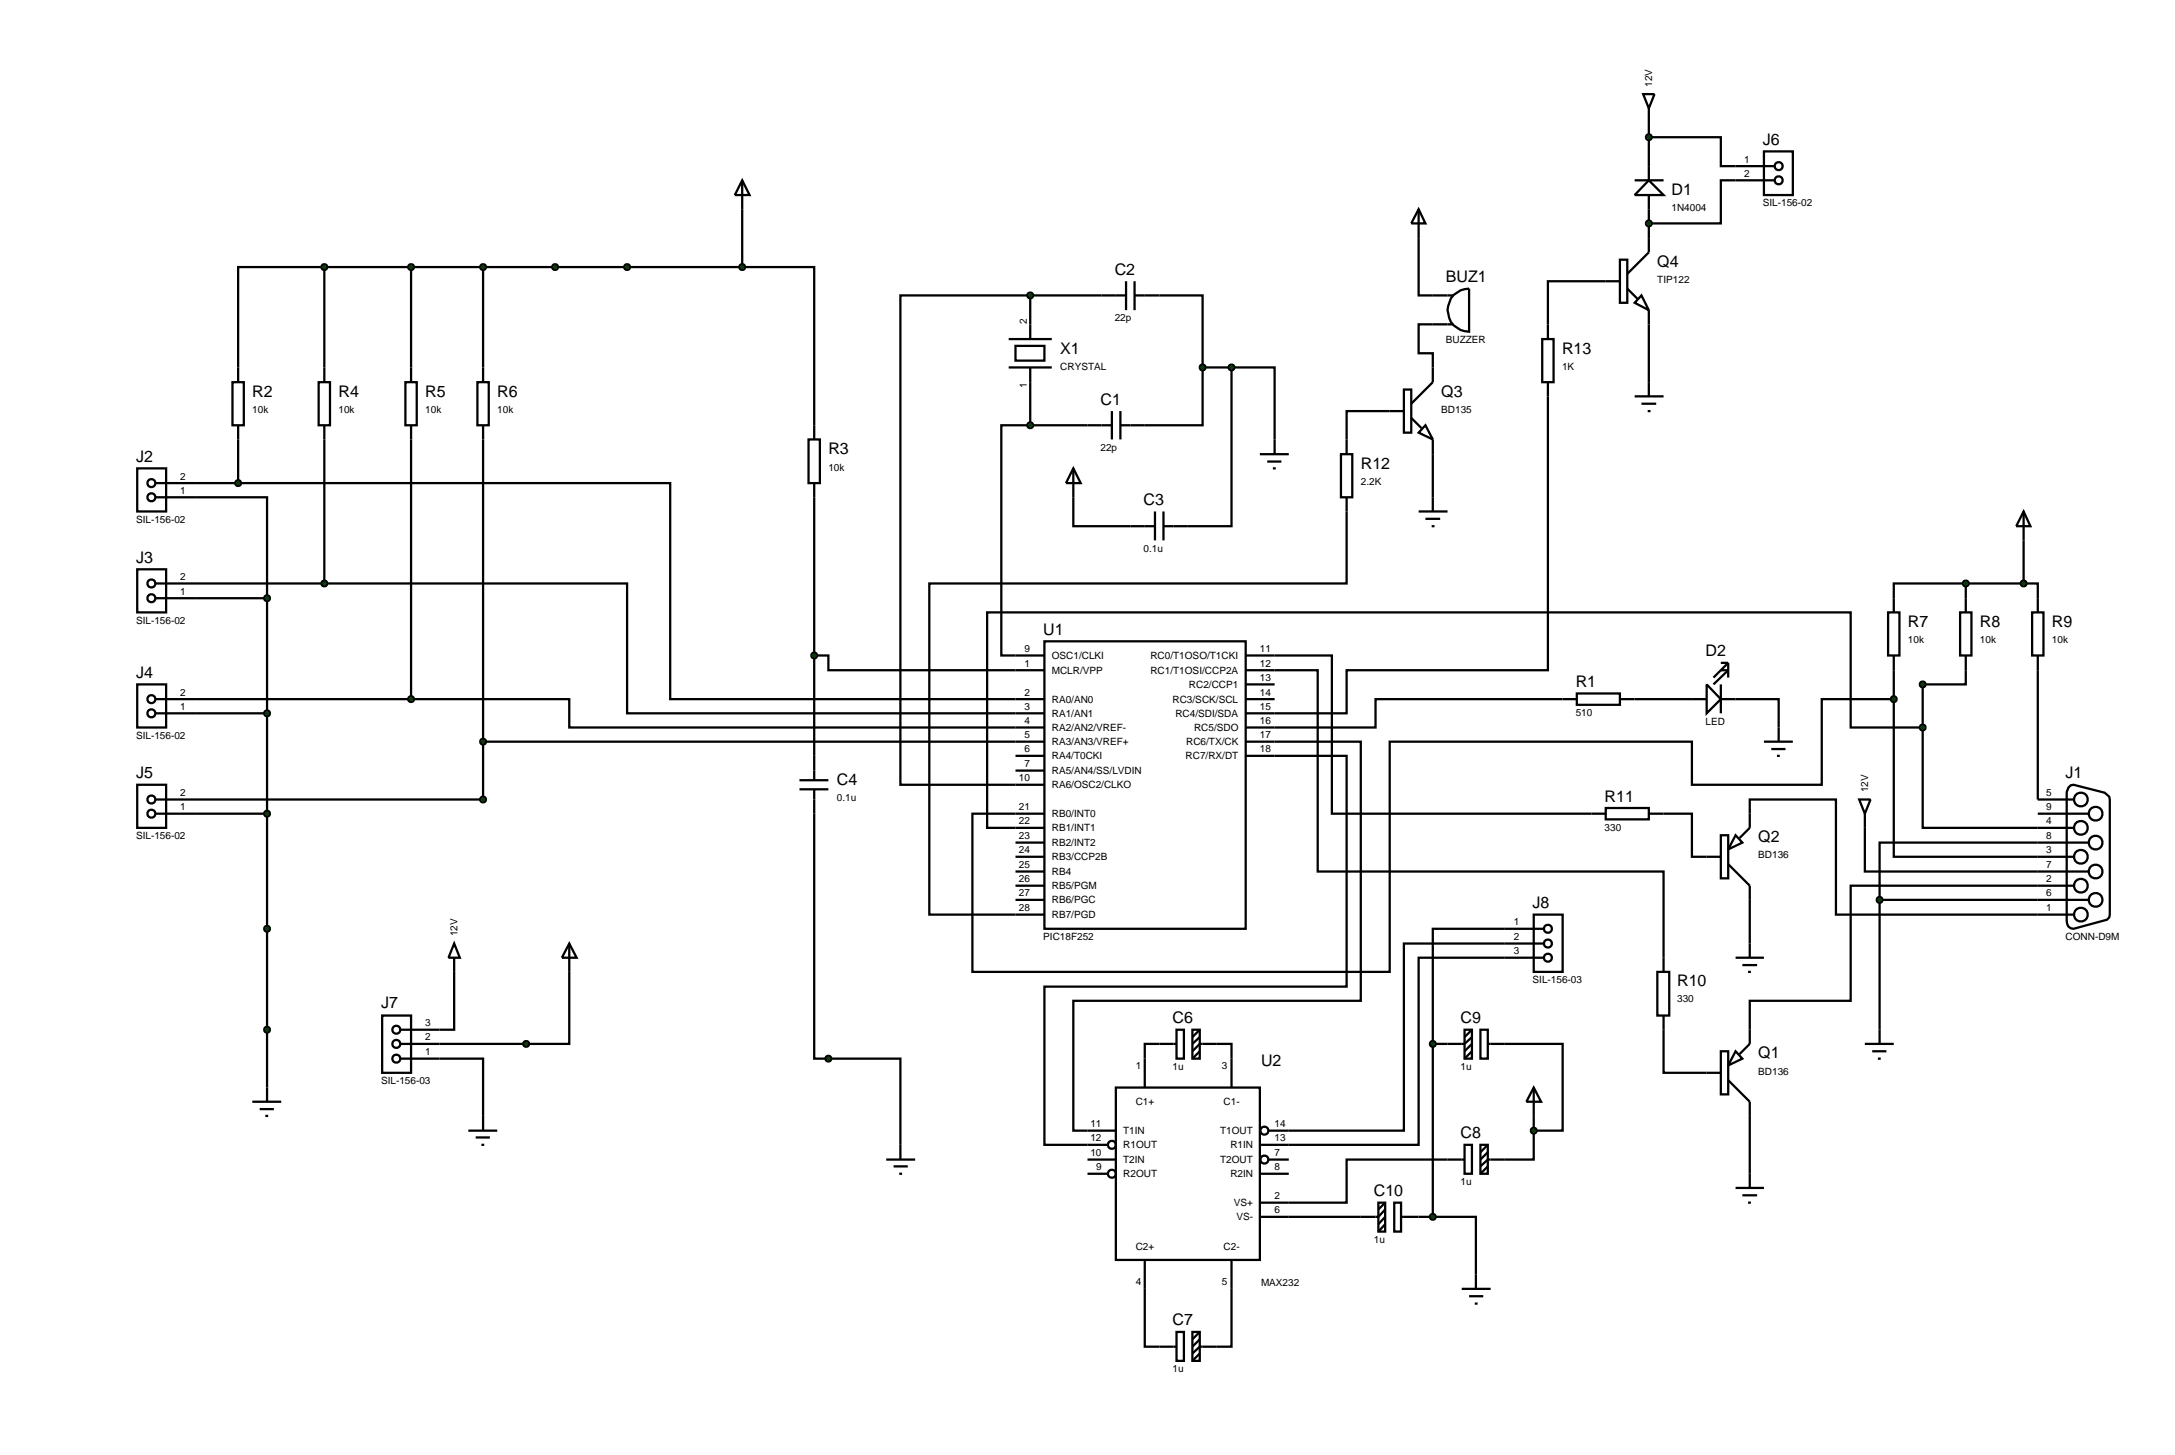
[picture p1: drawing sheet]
<svg xmlns="http://www.w3.org/2000/svg" width="384mm" height="257mm" viewBox="0 0 384 257" stroke-linecap="round" stroke-linejoin="round" font-family="sans-serif">
<g fill="none" stroke="#000" stroke-width=".4">
<path d="M130.9 36.9v10.2M288.3 31.8h5.1M290.8 24.2h12.7v5.1h2.6M290.8 31.8l2.6 2.6h-5.1zM290.8 21.7v10.1M290.8 34.4v7.6M306.1 31.8h-2.6v7.6h-12.7M57.2 47.1h-15.2v20.3M57.2 47.1v20.3M57.2 47.1h73.7M72.5 47.1v20.3M85.2 47.1v20.3"/>
<path d="M130.9 47.1h12.7v30.4M177.9 59.8h7.6M181.7 52.1h-22.9v86.3h20.3M181.7 52.1v7.7M181.7 52.1h12.6M204.5 52.1h7.6v12.7M250.2 42v10.1h2.5M252.7 57.2h-2.5v5.1h2.5v5.1l-3.8 3.8M283.2 49.6h-10.2v7.6M290.8 57.2v10.2M41 67.4h2v7.6h-2zM42 75v10.2"/>
<path d="M56.2 67.4h2v7.6h-2zM57.2 75v27.9M71.5 67.4h2v7.6h-2zM72.5 75v48.3M84.2 67.4h2v7.6h-2zM85.2 75v66h-50.8M142.6 77.5h2v7.7h-2zM177.9 64.8h7.6M179.1 61h5.1v2.6h-5.1zM181.7 75h-5.1v40.6h2.5M181.7 64.8v10.2M181.7 75h14.4"/>
<path d="M196.1 72.5v5M197.6 72.5v5M212.1 64.8v10.2h-14.5M212.1 64.8h5.1M217.2 64.8h7.6v12.7M217.2 64.8v28h-7.7M247.6 68.7h1.3v7.6h-1.3zM247.6 72.5h-10.1v5M248.9 73.7l1.8 1.8M251.4 75l1.3 2.5-2.5-1.2zM252.7 77.5v10.2M273 69.9v48.3h-35.5v7.6h-12.7"/>
<path d="M24.2 82.6h5.1v7.6h-5.1zM27.5 87.7h19.6v17.8M27.5 85.2h14.5M42 85.2h76.2v38.1h60.9M143.6 85.2v48.1M189.3 87.7v5.1h10.1M237.5 90.2v12.7h-73.6v58.4h15.2M356.9 95.3v7.6M34.4 105.5h12.7M34.4 102.9h22.8M47.1 105.5v88.8M57.2 102.9h53.4v22.9h68.5"/>
<path d="M143.6 115.6h2.5v2.6h33M224.8 115.6h10.1v27.9h48.3M224.8 118.2h7.6v35.5h61v15.2M303.5 118.2h1.3l-2.6 2.5M303.5 116.9h1.3M304.8 116.9l-2.6 2.6M304.8 116.9v2.6M334 118.2v5.1M346.7 118.2v2.5h-7.6v7.6M346.7 102.9h-12.7v2.6M346.7 102.9h10.2M346.7 102.9v2.6"/>
<path d="M356.9 102.9h2.5v2.6M359.4 118.2v22.8h6.3M34.4 125.8h12.7M34.4 123.3h38.1M72.5 123.3h27.9v5h78.7M85.2 130.8h93.9M224.8 130.8h15.2v45.7h-50.7v22.9h7.5M224.8 133.3h12.7v40.7h-53.3v27.9h11.1M275.6 123.3h-33v5h-17.8M288.3 123.3h12.7M301 120.7l2.5 2.6-2.5 2.5zM303.5 123.3h10.2v5"/>
<path d="M303.5 120.7v5.1M334 123.3v27.8h31.7M334 123.3h-12.7v15.1h-22.9v-7.6h-53.3v40.6h-73.6v-27.9h7.6M339.1 128.3v17.7h26.6M339.1 128.3h-12.7v-20.3h-152.3v38h5M364.8 138.9l.4-.4 .5-.1 5.5 1.4 .8 .7 .1 .5v20.3l-.1 .5-.4 .4-5.9 1.6a1.2 1.2 0 0 1-1.2-1.3v-22.8zM34.4 143.5h12.7M143.6 143.5v43.2h15.2v15.2M283.2 142.5h7.6v2h-7.6zM290.8 143.5h7.6v7.6h5.1M303.5 147.3h1.3v7.6h-1.3zM304.8 152.4l3.8 3.8v10.2"/>
<path d="M306.1 147.3l1.2 1.3-2.5 1.2zM306.8 147.8l1.8-1.8v-5h15.2v20.3h41.9M328.9 146v7.7h39.4M331.5 158.7h36.8M331.5 158.7v22.9M359.4 143.5h8.9M365.7 156.2h-39.3v20.3h-17.8v5.1M368.3 148.6h-36.8v10.1M80.1 171.4v10.2h-2.6M100.4 171.4v12.7h-22.9M265.4 166.4h-17.8v33h-23.8M265.4 168.9h-15.2v33h-28"/>
<path d="M265.4 163.8h-12.7v20.3M44.5 194.3h5.1M45.8 195.6h2.5M46.8 196.8h.5M77.5 186.7h7.7v10.1M196.8 191.8h25.4v30.4h-25.4zM204.5 184.1h-2.6v7.7M214.6 184.1h2.6v7.7M252.7 184.1h2.6M252.7 184.1v30.5M265.4 184.1h10.2v15.3h-5.1M270.5 199.4v5.1h-5.1"/>
<path d="M270.5 196.8v2.6M293.4 181.6v7.6h7.6M308.6 196.8v10.2M191.8 204.5h5M191.8 207h3.5M222.2 214.6h17.8M222.2 207h5.1M223.8 204.5h3.5M250.2 214.6h2.5M252.7 214.6h7.6v10.2M255.3 204.5h-17.8v7.6h-15.3M201.9 222.2v15.3h2.6"/>
<path d="M217.2 222.2v15.3h-2.6"/>
<circle cx="26.7" cy="87.7" r=".7"/>
<circle cx="26.7" cy="85.2" r=".7"/>
<circle cx="367" cy="146" r="1.21"/>
<circle cx="367" cy="151.1" r="1.21"/>
<circle cx="367" cy="156.2" r="1.21"/>
<circle cx="367" cy="141" r="1.21"/>
<circle cx="369.6" cy="158.7" r="1.21"/>
<circle cx="369.6" cy="148.6" r="1.21"/>
<circle cx="369.6" cy="143.5" r="1.21"/>
<circle cx="369.6" cy="153.7" r="1.21"/>
<circle cx="367" cy="161.3" r="1.21"/>
<circle cx="223" cy="199.4" r=".7"/>
<circle cx="196.1" cy="201.9" r=".7"/>
<circle cx="196.1" cy="207" r=".7"/>
<circle cx="223" cy="204.5" r=".7"/>
</g>
<path d="M130.6 46.7l.3-.1-.5 .5zM130.9 46.6l.3 .1 .2 .4zM131.4 47.1l-.2 .4-.3 .1zM130.4 47.1l.5 .5-.3-.1z" fill="#004000" stroke="#000" stroke-width=".4"/>
<path d="M130.9 46.6l.5 .5-.5 .5-.5-.5z" fill="#004000"/>
<g fill="none" stroke="#000" stroke-width=".4">
<path d="M24.2 100.4h5.1v7.6h-5.1zM27.5 105.5h6.9M27.5 102.9h6.9M24.2 120.7h5.1v7.6h-5.1zM24.2 138.4h5.1v7.6h-5.1zM27.5 125.8h6.9M27.5 123.3h6.9M27.5 143.5h6.9M27.5 141h6.9"/>
<circle cx="26.7" cy="105.5" r=".7"/>
<circle cx="26.7" cy="102.9" r=".7"/>
<circle cx="26.7" cy="125.8" r=".7"/>
<circle cx="26.7" cy="123.3" r=".7"/>
<circle cx="26.7" cy="141" r=".7"/>
<circle cx="26.7" cy="143.5" r=".7"/>
</g>
<g fill="#004000" stroke="#000" stroke-width=".4">
<path d="M46.7 143.2l.4-.2-.5 .5zM47.1 143l.4 .2 .1 .3zM47.1 144l.5-.5-.1 .3zM46.6 143.5l.5 .5-.3-.1z"/>
<path d="M46.7 125.5l.4-.2-.5 .5zM47.1 125.3l.4 .2 .1 .3zM47.6 125.8l-.1 .3-.4 .2zM46.6 125.8l.5 .5-.4-.2z"/>
<path d="M46.7 105.2l.4-.2-.5 .5zM47.1 105l.4 .2 .1 .3zM47.1 106l.5-.5-.1 .3zM46.6 105.5l.5 .5-.3-.1z"/>
<path d="M41.7 84.8l.3-.1-.5 .5zM42 84.7l.3 .1 .2 .4zM42 85.7l.5-.5-.2 .4zM41.5 85.2l.5 .5-.4-.2z"/>
<path d="M56.8 102.6l.4-.2-.5 .5zM57.2 102.4l.4 .2 .1 .3zM57.2 103.4l.5-.5-.1 .3zM56.7 102.9l.5 .5-.3-.1z"/>
<path d="M72.1 123l.4-.2-.5 .5zM72.5 122.8l.4 .2 .1 .3zM72.5 123.8l.5-.5-.1 .3zM72 123.3l.5 .5-.3-.1z"/>
<path d="M84.8 140.7l.4-.2-.5 .5zM85.2 140.5l.4 .2 .1 .3zM85.2 141.5l.5-.5-.1 .3zM84.7 141l.5 .5-.3-.1z"/>
</g>
<g fill="#004000">
<path d="M46.6 143.5l.5-.5 .5 .5-.5 .5z"/>
<path d="M46.6 125.8l.5-.5 .5 .5-.5 .5z"/>
<path d="M46.6 105.5l.5-.5 .5 .5-.5 .5z"/>
<path d="M42 84.7l.5 .5-.5 .5-.5-.5z"/>
<path d="M56.7 102.9l.5-.5 .5 .5-.5 .5z"/>
<path d="M72 123.3l.5-.5 .5 .5-.5 .5z"/>
<path d="M84.7 141l.5-.5 .5 .5-.5 .5z"/>
</g>
<path d="M194.3 52.1h4.3M198.6 49.6v5.1M200.1 49.6v5.1M200.1 52.1h4.4M224.8 77.5v2.6M222.2 80.1h5.1M223.5 81.4h2.5M224.5 82.6h.5" fill="none" stroke="#000" stroke-width=".4"/>
<g fill="#004000" stroke="#000" stroke-width=".4">
<path d="M211.7 64.5l.4-.2-.5 .5zM212.1 64.3l.3 .1 .2 .4zM212.1 65.3l.5-.5-.2 .4zM211.6 64.8l.5 .5-.3-.1z"/>
<path d="M181.4 51.7l.3-.1-.5 .5zM181.7 51.6l.3 .1 .2 .4zM182.2 52.1l-.2 .4-.3 .1zM181.2 52.1l.5 .5-.4-.2z"/>
<path d="M181.4 74.6l.3-.1-.5 .5zM181.7 74.5l.3 .1 .2 .4zM182.2 75l-.2 .4-.3 .1zM181.2 75l.5 .5-.4-.2z"/>
</g>
<g fill="#004000">
<path d="M211.6 64.8l.5-.5 .5 .5-.5 .5z"/>
<path d="M181.7 51.6l.5 .5-.5 .5-.5-.5z"/>
<path d="M181.7 74.5l.5 .5-.5 .5-.5-.5z"/>
</g>
<g fill="none" stroke="#000" stroke-width=".4">
<path d="M141 139.2h5.1M141 137.6h5.1M143.6 133.3v4.3M143.6 139.2v4.3M275.6 123.3h2.5M278.1 122.3h7.6v2h-7.6zM285.7 123.3h2.6M311.1 130.8h5.1M312.4 132.1h2.5M313.4 133.3h.5M313.7 128.3v2.5M67.4 179.1h5.1v10.1h-5.1z"/>
<path d="M70.7 186.7h6.8M70.7 184.1h6.8M70.7 181.6h6.8M82.6 199.4h5.1M85.2 196.8v2.6M83.9 200.6h2.5M84.9 201.9h.5M156.3 204.5h5.1M157.6 205.7h2.5M158.6 207h.5M158.8 201.9v2.6"/>
<circle cx="69.9" cy="184.1" r=".7"/>
<circle cx="69.9" cy="181.6" r=".7"/>
<circle cx="69.9" cy="186.7" r=".7"/>
</g>
<g fill="#004000" stroke="#000" stroke-width=".4">
<path d="M145.7 186.4l.4-.2-.5 .5zM146.1 186.2l.3 .1 .2 .4zM146.6 186.7l-.1 .3-.4 .2zM145.6 186.7l.5 .5-.3-.1z"/>
<path d="M92.5 183.7l.3-.1-.5 .5zM92.8 183.6l.3 .1 .2 .4zM93.3 184.1l-.2 .4-.3 .1zM92.3 184.1l.5 .5-.4-.2z"/>
</g>
<g fill="#004000">
<path d="M145.6 186.7l.5-.5 .5 .5-.5 .5z"/>
<path d="M92.8 183.6l.5 .5-.5 .5-.5-.5z"/>
</g>
<path d="M199.4 92.8h4.3M203.7 90.2v5.1M205.2 90.2v5.1M205.2 92.8h4.3" fill="none" stroke="#000" stroke-width=".4"/>
<path d="M216.8 64.5l.4-.2-.5 .5zM217.2 64.3l.3 .1 .2 .4zM217.7 64.8l-.1 .3-.4 .2zM216.7 64.8l.5 .5-.4-.2z" fill="#004000" stroke="#000" stroke-width=".4"/>
<path d="M216.7 64.8l.5-.5 .5 .5-.5 .5z" fill="#004000"/>
<g fill="none" stroke="#000" stroke-width=".4">
<path d="M80.1 166.4l1 2.5h-2zM80.1 168.9v2.5M204.5 184.1h3M207.5 181.6h1.3v5.1h-1.3zM210.3 181.6h1.3v5.1h-1.3zM211.6 181.6l-1.3 1.3M211.6 182.9l-1.3 1.2M211.6 185.4l-1.3 1.3M214.6 184.1h-3l-1.3 1.3M258.3 181.6h1.3v5.1h-1.3zM259.6 182.9l-1.3 1.2h-3M259.6 185.4l-1.3 1.3"/>
<path d="M259.6 184.1l-1.3 1.3M259.6 181.6l-1.3 1.3M261.1 181.6h1.3v5.1h-1.3zM262.4 184.1h3M243.1 212.1h1.2v5.1h-1.2zM244.3 213.3l-1.2 1.3h-3.1M244.3 215.9l-1.2 1.3M244.3 214.6l-1.2 1.3M244.3 212.1l-1.2 1.2M245.9 212.1h1.2v5.1h-1.2zM247.1 214.6h3.1M255.3 204.5h3"/>
<path d="M258.3 201.9h1.3v5.1h-1.3zM261.1 201.9h1.3v5.1h-1.3zM262.4 201.9l-1.3 1.3M262.4 203.2l-1.3 1.3M262.4 205.7l-1.3 1.3M265.4 204.5h-3l-1.3 1.2M204.5 237.5h3M207.5 234.9h1.3v5.1h-1.3zM210.3 234.9h1.3v5.1h-1.3zM211.6 234.9l-1.3 1.3M211.6 236.2l-1.3 1.3M211.6 238.7l-1.3 1.3"/>
<path d="M214.6 237.5h-3l-1.3 1.2M257.8 227.3h5.1M259.1 228.6h2.5M260.1 229.9h.5M260.3 224.8v2.5"/>
</g>
<g fill="#004000" stroke="#000" stroke-width=".4">
<path d="M270.1 199.1l.4-.2-.5 .5zM270.5 198.9l.3 .1 .2 .4zM271 199.4l-.1 .3-.4 .2zM270 199.4l.5 .5-.4-.2z"/>
<path d="M252.3 214.3l.4-.2-.5 .5zM252.7 214.1l.4 .2 .1 .3zM253.2 214.6l-.1 .3-.4 .2zM252.2 214.6l.5 .5-.4-.2z"/>
</g>
<g fill="#004000">
<path d="M270 199.4l.5-.5 .5 .5-.5 .5z"/>
<path d="M252.7 214.1l.5 .5-.5 .5-.5-.5z"/>
</g>
<g fill="none" stroke="#000" stroke-width=".4">
<path d="M265.4 163.8h6.9M265.4 166.4h6.9M265.4 168.9h6.9M270.5 161.3h5.1v10.1h-5.1z"/>
<circle cx="273" cy="163.8" r=".7"/>
<circle cx="273" cy="166.4" r=".7"/>
<circle cx="273" cy="168.9" r=".7"/>
</g>
<path d="M252.4 183.7l.3-.1-.5 .5zM252.7 183.6l.4 .2 .1 .3zM253.2 184.1l-.1 .3-.4 .2zM252.2 184.1l.5 .5-.4-.2z" fill="#004000" stroke="#000" stroke-width=".4"/>
<path d="M252.7 183.6l.5 .5-.5 .5-.5-.5z" fill="#004000"/>
<g fill="none" stroke="#000" stroke-width=".4">
<path d="M289.8 16.6h2l-1 2.5zM290.8 19.1v2.6M306.1 29.3h6.8M306.1 31.8h6.8M311.1 26.7h5.1v7.7h-5.1zM252.7 57.2h3.6M252.7 52.1h3.6M256.4 52l1.2-.8 1.5-.3v7.6a3.8 3.8 0 0 1-3.5-2.3 3.8 3.8 0 0 1 .8-4.2zM272 59.8h2v7.6h-2zM273 57.2v2.6M283.2 49.6h2.5M285.7 45.8h1.3v7.6h-1.3z"/>
<path d="M287 50.9l1.8 1.8M289.5 52.1l1.3 2.6-2.5-1.3zM290.8 42v2.5l-3.8 3.8M290.8 54.7v2.5M237.5 77.5v2.6M273 67.4v2.5M288.3 69.9h5.1M289.5 71.2h2.6M290.6 72.5h.5M290.8 67.4v2.5M236.5 80.1h2v7.6h-2zM237.5 87.7v2.5"/>
<path d="M250.2 90.2h5.1M251.4 91.5h2.6M252.5 92.8h.5M252.7 87.7v2.5"/>
<circle cx="313.7" cy="29.3" r=".7"/>
<circle cx="313.7" cy="31.8" r=".7"/>
</g>
<g fill="#004000" stroke="#000" stroke-width=".4">
<path d="M290.5 23.8l.3-.1-.5 .5zM290.8 23.7l.4 .2 .1 .3zM291.3 24.2l-.1 .3-.4 .2zM290.3 24.2l.5 .5-.4-.2z"/>
<path d="M290.4 39.1l.4-.2-.5 .5zM290.8 38.9l.3 .1 .2 .4zM291.3 39.4l-.2 .4-.3 .1zM290.3 39.4l.5 .5-.4-.2z"/>
</g>
<g fill="#004000">
<path d="M290.8 23.7l.5 .5-.5 .5-.5-.5z"/>
<path d="M290.3 39.4l.5-.5 .5 .5-.5 .5z"/>
</g>
<g fill="none" stroke="#000" stroke-width=".4">
<path d="M292.3 171.4h2.1v7.7h-2.1zM293.4 168.9v2.5M293.4 179.1v2.5M306.1 168.9h5M307.3 170.2h2.6M308.3 171.4h.5M308.6 166.4v2.5M301 189.2h2.5M303.5 185.4h1.3v7.6h-1.3zM304.8 190.5l3.8 3.8v2.5M306.1 185.4l1.2 1.3-2.5 1.2zM308.6 181.6v2.5l-1.8 1.8"/>
<path d="M328.9 184.1h5.1M330.2 185.4h2.5M331.2 186.7h.5M331.5 181.6v2.5M306.1 209.5h5M307.3 210.8h2.6M308.3 212.1h.5M308.6 207v2.5"/>
</g>
<path d="M331.1 158.4l.4-.2-.5 .5zM331.5 158.2l.4 .2 .1 .3zM332 158.7l-.1 .3-.4 .2zM331 158.7l.5 .5-.4-.2z" fill="#004000" stroke="#000" stroke-width=".4"/>
<path d="M331 158.7l.5-.5 .5 .5-.5 .5z" fill="#004000"/>
<path d="M333 108h2v7.6h-2zM334 105.5v2.5M334 115.6v2.6M345.7 108h2v7.6h-2zM346.7 105.5v2.5M346.7 115.6v2.6M358.4 108h2v7.6h-2zM359.4 105.5v2.5M359.4 115.6v2.6M327.9 141h2l-1 2.5zM328.9 143.5v2.5" fill="none" stroke="#000" stroke-width=".4"/>
<g fill="#004000" stroke="#000" stroke-width=".4">
<path d="M333.7 122.9l.3-.1-.5 .5zM334 122.8l.4 .2 .1 .3zM334 123.8l.5-.5-.1 .3zM333.5 123.3l.5 .5-.3-.1z"/>
<path d="M338.8 120.3l.3-.1-.5 .5zM339.1 120.2l.4 .2 .1 .3zM339.1 121.2l.5-.5-.2 .4zM338.6 120.7l.5 .5-.4-.2z"/>
<path d="M346.3 102.6l.4-.2-.5 .5zM346.7 102.4l.4 .2 .1 .3zM346.7 103.4l.5-.5-.1 .3zM346.2 102.9l.5 .5-.3-.1z"/>
<path d="M356.5 102.6l.4-.2-.5 .5zM356.9 102.4l.4 .2 .1 .3zM357.4 102.9l-.1 .3-.4 .2zM356.4 102.9l.5 .5-.4-.2z"/>
<path d="M56.9 46.7l.3-.1-.5 .5zM57.2 46.6l.4 .2 .1 .3zM57.2 47.6l.5-.5-.2 .4zM56.7 47.1l.5 .5-.3-.1z"/>
<path d="M72.2 46.7l.3-.1-.5 .5zM72.5 46.6l.4 .2 .1 .3zM72.5 47.6l.5-.5-.2 .4zM72 47.1l.5 .5-.3-.1z"/>
<path d="M84.9 46.7l.3-.1-.5 .5zM85.2 46.6l.4 .2 .1 .3zM85.2 47.6l.5-.5-.2 .4zM84.7 47.1l.5 .5-.3-.1z"/>
<path d="M97.6 46.7l.3-.1-.5 .5zM97.9 46.6l.4 .2 .1 .3zM97.9 47.6l.5-.5-.2 .4zM97.4 47.1l.5 .5-.3-.1z"/>
<path d="M110.3 46.7l.3-.1-.5 .5zM110.6 46.6l.4 .2 .1 .3zM111.1 47.1l-.2 .4-.3 .1zM110.1 47.1l.5 .5-.3-.1z"/>
<path d="M46.7 163.5l.4-.2-.5 .5zM47.1 163.3l.4 .2 .1 .3zM47.1 164.3l.5-.5-.1 .3zM46.6 163.8l.5 .5-.3-.1z"/>
<path d="M46.8 181.2l.3-.1-.5 .5zM47.1 181.1l.4 .2 .1 .3zM47.1 182.1l.5-.5-.1 .3zM46.6 181.6l.5 .5-.3-.1z"/>
</g>
<g fill="#004000">
<path d="M334 122.8l.5 .5-.5 .5-.5-.5z"/>
<path d="M339.1 120.2l.5 .5-.5 .5-.5-.5z"/>
<path d="M346.2 102.9l.5-.5 .5 .5-.5 .5z"/>
<path d="M356.9 102.4l.5 .5-.5 .5-.5-.5z"/>
<path d="M57.2 46.6l.5 .5-.5 .5-.5-.5z"/>
<path d="M72.5 46.6l.5 .5-.5 .5-.5-.5z"/>
<path d="M85.2 46.6l.5 .5-.5 .5-.5-.5z"/>
<path d="M97.9 46.6l.5 .5-.5 .5-.5-.5z"/>
<path d="M110.6 46.6l.5 .5-.5 .5-.5-.5z"/>
<path d="M46.6 163.8l.5-.5 .5 .5-.5 .5z"/>
<path d="M47.1 181.1l.5 .5-.5 .5-.5-.5z"/>
</g>
<g fill="none" stroke="#000" stroke-width=".4">
<path d="M179.1 118.2h5.1M179.1 115.6h5.1M184.2 113.1h35.5v50.7h-35.5zM219.7 118.2h5.1M219.7 115.6h5.1M179.1 123.3h5.1M179.1 125.8h5.1M179.1 128.3h5.1M179.1 130.8h5.1M179.1 133.3h5.1M179.1 135.9h5.1M179.1 138.4h5.1"/>
<path d="M219.7 123.3h5.1M219.7 125.8h5.1M219.7 128.3h5.1M219.7 130.8h5.1M219.7 133.3h5.1M219.7 120.7h5.1M179.1 143.5h5.1M179.1 146h5.1M179.1 148.6h5.1M179.1 151.1h5.1M179.1 153.7h5.1M179.1 156.2h5.1"/>
<path d="M179.1 158.7h5.1M179.1 161.3h5.1"/>
</g>
<g fill="#004000" stroke="#000" stroke-width=".4">
<path d="M143.2 115.3l.4-.2-.5 .5zM143.6 115.1l.3 .1 .2 .4zM144.1 115.6l-.2 .4-.3 .1zM143.1 115.6l.5 .5-.4-.2z"/>
<path d="M84.8 130.5l.4-.2-.5 .5zM85.2 130.3l.4 .2 .1 .3zM85.2 131.3l.5-.5-.1 .3zM84.7 130.8l.5 .5-.3-.1z"/>
<path d="M338.7 128l.4-.2-.5 .5zM339.1 127.8l.3 .1 .2 .4zM339.1 128.8l.5-.5-.2 .4zM338.6 128.3l.5 .5-.4-.2z"/>
</g>
<g fill="#004000">
<path d="M143.1 115.6l.5-.5 .5 .5-.5 .5z"/>
<path d="M84.7 130.8l.5-.5 .5 .5-.5 .5z"/>
<path d="M338.6 128.3l.5-.5 .5 .5-.5 .5z"/>
</g>
<path d="M130.9 31.8l1.3 2.6h-2.6zM130.9 31.8v5.1M250.2 36.9l1.2 2.5h-2.5zM250.2 36.9v5.1M189.3 82.6l1.3 2.6h-2.6zM189.3 82.6v5.1M356.9 90.2l1.2 2.6h-2.5zM356.9 90.2v5.1M100.4 166.4l1.3 2.5h-2.6zM100.4 166.4v5M270.5 191.8l1.3 2.5h-2.6zM270.5 191.8v5" fill="none" stroke="#000" stroke-width=".4"/>
<g font-size="2.8">
<text x="310.9" y="25.6">J6</text>
<text x="294.8" y="34.4">D1</text>
<text x="292.3" y="47.1">Q4</text>
<text x="196.6" y="48.5">C2</text>
<text x="255" y="49.8">BUZ1</text>
<text x="187" y="62.4">X1</text>
<text x="275.5" y="62.4">R13</text>
<text x="44.5" y="70">R2</text>
<text x="59.7" y="70">R4</text>
<text x="75" y="70">R5</text>
<text x="87.7" y="70">R6</text>
<text x="194.1" y="71.4">C1</text>
<text x="254.2" y="70">Q3</text>
<text x="24" y="81.5">J2</text>
<text x="146.1" y="80.1">R3</text>
<text x="240" y="82.7">R12</text>
<text x="201.7" y="89.1">C3</text>
<text x="24" y="99.3">J3</text>
<text x="184" y="112">U1</text>
<text x="336.5" y="110.6">R7</text>
<text x="349.2" y="110.6">R8</text>
<text x="361.9" y="110.6">R9</text>
<text x="24" y="119.6">J4</text>
<text x="300.8" y="115.8">D2</text>
<text x="277.9" y="121.2">R1</text>
<text x="24" y="137.3">J5</text>
<text x="364.3" y="137.3">J1</text>
<text x="147.6" y="138.5">C4</text>
<text x="283" y="141.4">R11</text>
<text x="310.1" y="148.6">Q2</text>
<text x="270.3" y="160.2">J8</text>
<text x="295.8" y="174">R10</text>
<text x="67.2" y="177.9">J7</text>
<text x="206.8" y="180.5">C6</text>
<text x="257.6" y="180.5">C9</text>
<text x="222.4" y="188.1">U2</text>
<text x="310.1" y="186.7">Q1</text>
<text x="257.6" y="200.8">C8</text>
<text x="242.3" y="211">C10</text>
<text x="206.8" y="233.8">C7</text>
</g>
<g font-size="1.8">
<text x="291.4" y="15.3" transform="rotate(-90 291.4 15.3)">12V</text>
<text x="307.6" y="28.7">1</text>
<text x="307.6" y="31.2">2</text>
<text x="294.8" y="37.2">1N4004</text>
<text x="310.9" y="36.4">SIL-156-02</text>
<text x="292.3" y="49.9">TIP122</text>
<text x="181.1" y="57.2" transform="rotate(-90 181.1 57.2)">2</text>
<text x="196.6" y="56.7">22p</text>
<text x="187" y="65.2">CRYSTAL</text>
<text x="255" y="60.5">BUZZER</text>
<text x="275.5" y="65.2">1K</text>
<text x="181.1" y="68.4" transform="rotate(-90 181.1 68.4)">1</text>
<text x="44.5" y="72.8">10k</text>
<text x="59.7" y="72.8">10k</text>
<text x="75" y="72.8">10k</text>
<text x="87.7" y="72.8">10k</text>
<text x="254.2" y="72.8">BD135</text>
<text x="146.1" y="83">10k</text>
<text x="194.1" y="79.6">22p</text>
<text x="31.8" y="87.1">1</text>
<text x="31.8" y="84.6">2</text>
<text x="240" y="85.5">2.2K</text>
<text x="24" y="92.3">SIL-156-02</text>
<text x="201.7" y="97.3">0.1u</text>
<text x="31.8" y="104.9">1</text>
<text x="31.8" y="102.3">2</text>
<text x="24" y="110">SIL-156-02</text>
<text x="336.5" y="113.4">10k</text>
<text x="349.2" y="113.4">10k</text>
<text x="361.9" y="113.4">10k</text>
<text x="180.7" y="117.6">1</text>
<text x="180.7" y="115">9</text>
<text x="185.5" y="118.8">MCLR/VPP</text>
<text x="185.5" y="116.2">OSC1/CLKI</text>
<text x="202.9" y="116.2">RC0/T1OSO/T1CKI</text>
<text x="202.9" y="118.8">RC1/T1OSI/CCP2A</text>
<text x="222.2" y="115">11</text>
<text x="222.2" y="117.6">12</text>
<text x="31.8" y="125.2">1</text>
<text x="31.8" y="122.7">2</text>
<text x="180.7" y="122.7">2</text>
<text x="180.7" y="125.2">3</text>
<text x="185.5" y="123.9">RA0/AN0</text>
<text x="206.8" y="123.9">RC3/SCK/SCL</text>
<text x="209.7" y="121.3">RC2/CCP1</text>
<text x="222.2" y="120.1">13</text>
<text x="222.2" y="122.7">14</text>
<text x="222.2" y="125.2">15</text>
<text x="24" y="130.3">SIL-156-02</text>
<text x="180.7" y="127.7">4</text>
<text x="180.7" y="130.2">5</text>
<text x="185.5" y="126.4">RA1/AN1</text>
<text x="185.5" y="128.9">RA2/AN2/VREF-</text>
<text x="185.5" y="131.4">RA3/AN3/VREF+</text>
<text x="207.3" y="126.4">RC4/SDI/SDA</text>
<text x="209.2" y="131.4">RC6/TX/CK</text>
<text x="210.6" y="128.9">RC5/SDO</text>
<text x="222.2" y="127.7">16</text>
<text x="222.2" y="130.2">17</text>
<text x="277.9" y="126.3">510</text>
<text x="300.8" y="127.8">LED</text>
<text x="179.7" y="137.8">10</text>
<text x="180.7" y="132.7">6</text>
<text x="180.7" y="135.3">7</text>
<text x="185.5" y="133.9">RA4/T0CKI</text>
<text x="185.5" y="136.5">RA5/AN4/SS/LVDIN</text>
<text x="209.1" y="133.9">RC7/RX/DT</text>
<text x="222.2" y="132.7">18</text>
<text x="31.8" y="142.9">1</text>
<text x="31.8" y="140.4">2</text>
<text x="147.6" y="141.3">0.1u</text>
<text x="179.7" y="142.9">21</text>
<text x="185.5" y="139">RA6/OSC2/CLKO</text>
<text x="329.5" y="139.7" transform="rotate(-90 329.5 139.7)">12V</text>
<text x="360.9" y="142.9">9</text>
<text x="360.9" y="140.4">5</text>
<text x="24" y="148">SIL-156-02</text>
<text x="179.7" y="145.4">22</text>
<text x="179.7" y="148">23</text>
<text x="185.5" y="144.1">RB0/INT0</text>
<text x="185.5" y="146.6">RB1/INT1</text>
<text x="185.5" y="149.2">RB2/INT2</text>
<text x="283" y="146.5">330</text>
<text x="360.9" y="148">8</text>
<text x="360.9" y="145.4">4</text>
<text x="179.7" y="150.5">24</text>
<text x="179.7" y="153.1">25</text>
<text x="179.7" y="155.6">26</text>
<text x="185.5" y="151.7">RB3/CCP2B</text>
<text x="185.5" y="154.3">RB4</text>
<text x="310.1" y="151.4">BD136</text>
<text x="360.9" y="155.6">2</text>
<text x="360.9" y="153.1">7</text>
<text x="360.9" y="150.5">3</text>
<text x="179.7" y="158.1">27</text>
<text x="179.7" y="160.7">28</text>
<text x="185.5" y="156.8">RB5/PGM</text>
<text x="185.5" y="159.3">RB6/PGC</text>
<text x="185.5" y="161.9">RB7/PGD</text>
<text x="360.9" y="160.7">1</text>
<text x="360.9" y="158.1">6</text>
<text x="80.7" y="165.1" transform="rotate(-90 80.7 165.1)">12V</text>
<text x="184" y="165.8">PIC18F252</text>
<text x="267" y="163.2">1</text>
<text x="267" y="165.8">2</text>
<text x="364.3" y="165.8">CONN-D9M</text>
<text x="267" y="168.3">3</text>
<text x="270.3" y="173.4">SIL-156-03</text>
<text x="295.8" y="176.8">330</text>
<text x="75" y="183.5">2</text>
<text x="75" y="181">3</text>
<text x="67.2" y="191.2">SIL-156-03</text>
<text x="75" y="186.1">1</text>
<text x="200.3" y="188.6">1</text>
<text x="206.8" y="188.7">1u</text>
<text x="215.5" y="188.6">3</text>
<text x="257.6" y="188.7">1u</text>
<text x="310.1" y="189.5">BD136</text>
<text x="200.3" y="194.8">C1+</text>
<text x="215.8" y="194.8">C1-</text>
<text x="192.3" y="198.8">11</text>
<text x="192.3" y="201.3">12</text>
<text x="192.3" y="203.9">10</text>
<text x="198.1" y="200">T1IN</text>
<text x="198.1" y="202.5">R1OUT</text>
<text x="215.2" y="200">T1OUT</text>
<text x="217" y="202.5">R1IN</text>
<text x="224.8" y="198.8">14</text>
<text x="224.8" y="201.3">13</text>
<text x="224.8" y="203.9">7</text>
<text x="193.3" y="206.4">9</text>
<text x="198.1" y="205.1">T2IN</text>
<text x="198.1" y="207.6">R2OUT</text>
<text x="215.2" y="205.1">T2OUT</text>
<text x="217" y="207.6">R2IN</text>
<text x="224.8" y="206.4">8</text>
<text x="257.6" y="209">1u</text>
<text x="217.6" y="212.7">VS+</text>
<text x="218.1" y="215.2">VS-</text>
<text x="224.8" y="211.5">2</text>
<text x="224.8" y="214">6</text>
<text x="200.3" y="220.4">C2+</text>
<text x="215.8" y="220.4">C2-</text>
<text x="242.3" y="219.2">1u</text>
<text x="200.3" y="226.6">4</text>
<text x="215.5" y="226.6">5</text>
<text x="222.4" y="226.8">MAX232</text>
<text x="206.8" y="242">1u</text>
</g>
</svg>
